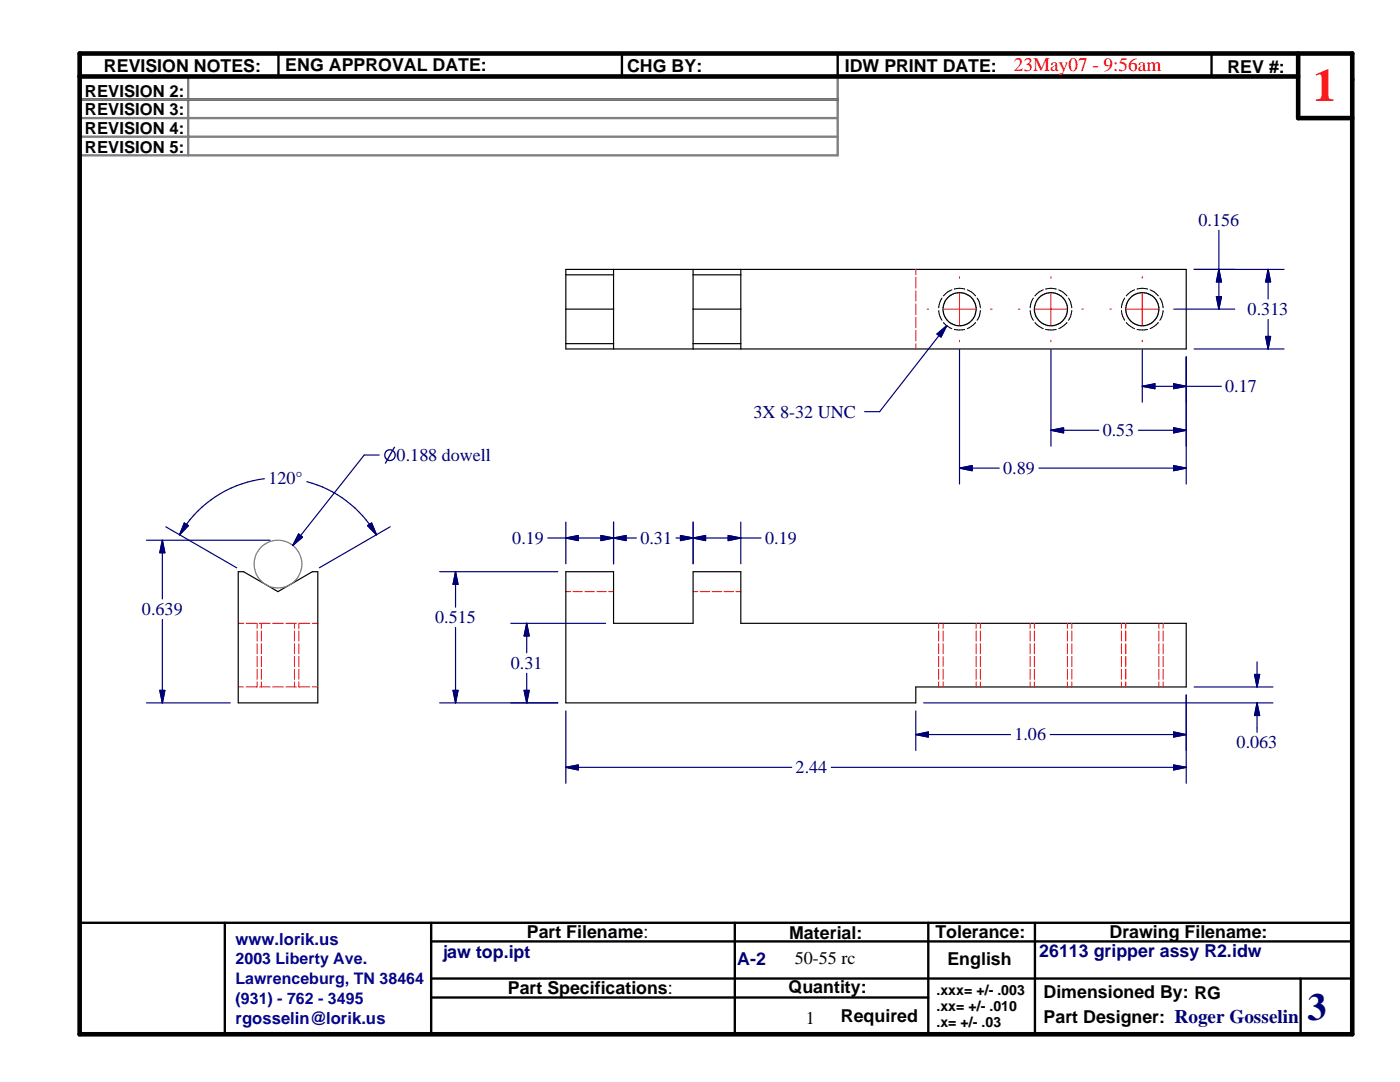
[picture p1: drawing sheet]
<svg xmlns="http://www.w3.org/2000/svg" width="279mm" height="216mm" viewBox="0 0 279 216" stroke-linecap="round" stroke-linejoin="round" font-family="sans-serif">
<g fill="none" stroke="#f00" stroke-width=".2">
<path d="M182.8 53.8v1M182.8 55.3v2.2M182.8 58v2.1M191.5 55.2v.3M191.5 58.5v6.4M209.7 55.2v.3M209.7 58.5v6.4M228 55.2v.3M228 58.5v6.4M182.8 60.6v2.2M182.8 63.3v2.1M182.8 65.9v2.1"/>
<path d="M182.8 68.6v1M185 61.7h.3M188.3 61.7h6.4M191.5 67.9v.3M197.7 61.7h.3M203.3 61.7h.3M206.6 61.7h6.3M209.7 67.9v.3M215.9 61.7h.3M221.5 61.7h.3M224.8 61.7h6.3M228 67.9v.3"/>
<path d="M234.2 61.7h.3M112.9 118.1h1M114.3 118.1h1.9M116.7 118.1h1.9M119.1 118.1h1.9M121.5 118.1h.9M138.3 118.1h1M139.7 118.1h1.9M142.1 118.1h1.9M144.5 118.1h1.9M146.9 118.1h.9M47.5 124.4h1.1"/>
<path d="M47.5 137.1h1.1M49.1 124.4h2.1M49.1 137.1h2.1M51.3 124.4v1M51.3 125.9v2M51.3 128.4v2.1M51.3 131v2M51.3 133.5v2M51.3 136.1v1M51.8 124.4h2.1M51.8 137.1h2.1M52.2 124.4v1"/>
<path d="M52.2 125.9v2M52.2 128.4v2.1M52.2 131v2M52.2 133.5v2M52.2 136.1v1M54.4 124.4h2.1M54.4 137.1h2.1M57.1 124.4h2.1M57.1 137.1h2.1M58.8 124.4v1M58.8 125.9v2M58.8 128.4v2.1"/>
<path d="M58.8 131v2M58.8 133.5v2M58.8 136.1v1M59.6 124.4v1M59.6 125.9v2M59.6 128.4v2.1M59.6 131v2M59.6 133.5v2M59.6 136.1v1M59.7 124.4h2.1M59.7 137.1h2.1M62.3 124.4h1.1"/>
<path d="M62.3 137.1h1.1M187.3 124.4v1M187.3 125.9v2M187.3 128.4v2.1M187.3 131v2M187.3 133.5v2M187.3 136.1v1M188.2 124.4v1M188.2 125.9v2M188.2 128.4v2.1M188.2 131v2M188.2 133.5v2"/>
<path d="M188.2 136.1v1M194.8 124.4v1M194.8 125.9v2M194.8 128.4v2.1M194.8 131v2M194.8 133.5v2M194.8 136.1v1M195.7 124.4v1M195.7 125.9v2M195.7 128.4v2.1M195.7 131v2M195.7 133.5v2"/>
<path d="M195.7 136.1v1M205.6 124.4v1M205.6 125.9v2M205.6 128.4v2.1M205.6 131v2M205.6 133.5v2M205.6 136.1v1M206.4 124.4v1M206.4 125.9v2M206.4 128.4v2.1M206.4 131v2M206.4 133.5v2"/>
<path d="M206.4 136.1v1M213 124.4v1M213 125.9v2M213 128.4v2.1M213 131v2M213 133.5v2M213 136.1v1M213.9 124.4v1M213.9 125.9v2M213.9 128.4v2.1M213.9 131v2M213.9 133.5v2"/>
<path d="M213.9 136.1v1M223.8 124.4v1M223.8 125.9v2M223.8 128.4v2.1M223.8 131v2M223.8 133.5v2M223.8 136.1v1M224.7 124.4v1M224.7 125.9v2M224.7 128.4v2.1M224.7 131v2M224.7 133.5v2"/>
<path d="M224.7 136.1v1M231.3 124.4v1M231.3 125.9v2M231.3 128.4v2.1M231.3 131v2M231.3 133.5v2M231.3 136.1v1M232.1 124.4v1M232.1 125.9v2M232.1 128.4v2.1M232.1 131v2M232.1 133.5v2"/>
<path d="M232.1 136.1v1"/>
</g>
<g fill="none" stroke="#000" stroke-width=".24">
<path d="M112.9 53.8h123.8v15.8h-123.8zM112.9 54.8h9.5M122.4 53.8v15.8M138.3 53.8v15.8M138.3 54.8h9.5M147.8 53.8v15.8M112.9 61.7h9.5M112.9 68.6h9.5M138.3 61.7h9.5M138.3 68.6h9.5M47.5 114.1h1.1l6.9 4 6.8-4h1.1v26.2h-15.9zM112.9 114.1h9.5v10.3h15.9v-10.3h9.5v10.3h88.9v12.7h-53.9v3.2h-69.9z"/>
<circle cx="191.5" cy="61.7" r="3.3"/>
<circle cx="209.7" cy="61.7" r="3.3"/>
<circle cx="228" cy="61.7" r="3.3"/>
</g>
<g fill="none" stroke="#000" stroke-width=".2">
<path d="M188 59.5l-.6 1.2v.7M190 57.8l-.9 .4-.8 .8M190.5 57.7l1-.2 1 .2M193 57.8l.9 .4 .8 .8M195 59.5l.4 .7 .3 1.2M206.2 59.5l-.4 .7-.2 1.2M208.2 57.8l-.8 .4-.9 .8M208.7 57.7l1-.2 1.1 .2M211.3 57.8l.8 .4 .8 .8M213.2 59.5l.4 .7 .3 1.2M224.5 59.5l-.6 1.2-.1 .7M226.4 57.8l-.8 .4-.8 .8"/>
<path d="M226.9 57.7l1.1-.2 1 .2M229.5 57.8l.8 .4 .9 .8M231.5 59.5l.4 .7 .2 1.2M187.4 62v.7l.6 1.2M188.3 64.4l.4 .4 1.3 .8M190.5 65.7l1 .1 1-.1M194.7 64.4l-.8 .7-.9 .5M195.7 62l-.3 1.2-.4 .7M205.6 62l.2 1.2 .4 .7M206.5 64.4l.9 .7 .8 .5M208.7 65.7l1 .1 1.1-.1M212.9 64.4l-1.6 1.2"/>
<path d="M213.9 62a3.6 3.6 0 0 1-.7 1.9M223.8 62l.1 .7 .6 1.2M224.8 64.4l.4 .4 1.2 .8M226.9 65.7l1.1 .1 1-.1M231.2 64.4l-.9 .7-.8 .5M232.1 62l-.2 1.2-.4 .7"/>
</g>
<g fill="none" stroke="#000" stroke-width=".47">
<path d="M15.9 19.8h151.3M55.6 10.7v4.6M124.1 10.7v4.6M167.2 10.7v4.6M241.8 10.7v4.6M259.1 10.7v4.6M15.9 184.1h254M44.9 184.1v22.3M86 199h99.3M86 187.8h183.9M86 195.3h183.9M86 184.1v22.3"/>
<path d="M146.6 184.1v22.3M185.3 184.1v22.3M206.5 184.1v22.3M259.6 195.3v11.1"/>
</g>
<path d="M15.9 19.8h151.3M37.6 15.3v15.7M167.2 15.3v15.7h-151.3M15.9 23.6h151.3M15.9 27.3h151.3" fill="none" stroke="#808080" stroke-width=".47"/>
<g fill="none" stroke="#808080" stroke-width=".24">
<path d="M259.1 15.3h-243.2v15.7M259.1 10.7h10.8"/>
<circle cx="55.5" cy="112.6" r="4.8"/>
</g>
<path d="M15.9 10.7h254v195.7h-254zM15.9 15.3h243.2M259.1 10.7v12.9h10.8" fill="none" stroke="#000" stroke-width=".92"/>
<path d="M37.2 104.6l-1.4 2.1" fill="none" stroke="#000075" stroke-width=".24"/>
<path d="M36.8 104.4l.8 .5-1.8 1.8z" fill="#000075"/>
<path d="M36.8 104.4l.8 .5-1.8 1.8zM73.7 104.6l1.4 2.1" fill="none" stroke="#000075" stroke-width=".24"/>
<path d="M73.3 104.9l.9-.5 .9 2.3z" fill="#000075"/>
<path d="M52.8 95.5a22.7 22.7 0 0 0-15.6 9.1M61.2 96.1a22.6 22.6 0 0 1 12.5 8.5M32.4 107.8v2.5M33.1 105.1l14.1 8.2M73.3 104.9l.9-.5 .9 2.3zM77.9 105.1l-14.2 8.2" fill="none" stroke="#000075" stroke-width=".24"/>
<path d="M32.4 107.8l.5 2.5h-1z" fill="#000075"/>
<path d="M32.4 107.8l.5 2.5h-1zM32.4 137.8v2.5" fill="none" stroke="#000075" stroke-width=".24"/>
<path d="M31.9 137.8h1l-.5 2.5z" fill="#000075"/>
<path d="M29.2 107.8h24.7M32.4 110.3v9.2M31.9 137.8h1l-.5 2.5zM32.4 123.6v14.2M29.2 140.3h16.8" fill="none" stroke="#000075" stroke-width=".24"/>
<path d="M77 89.9l.5-.2h.8l.4-.6 .2 .1-.4 .7a1.2 1.2 0 0 1 .3 1.5 1.2 1.2 0 0 1-1.4 .5l-.4 .7-.2-.2 .3-.6a1.26 1.26 0 0 1-.1-1.9zM78.4 90.1l-.9 1.6a.93 .93 0 0 0 1.1-.4 .93 .93 0 0 0-.2-1.2zM77.2 90.1l-.3 .5a.94 .94 0 0 0 .4 .9l.9-1.6h-.6z" fill="#000075"/>
<path d="M60 106.9l-1.6 1.9" fill="none" stroke="#000075" stroke-width=".24"/>
<path d="M59.6 106.6l.8 .6-2 1.6z" fill="#000075"/>
<path d="M75.7 90.8h-3l-14.3 18M59.6 106.6l.8 .6-2 1.6zM90.9 114.1v2.5" fill="none" stroke="#000075" stroke-width=".24"/>
<path d="M90.9 114.1l.5 2.5h-1z" fill="#000075"/>
<path d="M90.9 114.1l.5 2.5h-1zM90.9 137.8v2.5" fill="none" stroke="#000075" stroke-width=".24"/>
<path d="M90.4 137.8h1l-.5 2.5z" fill="#000075"/>
<path d="M87.7 114.1h23.6M90.9 116.6v4.6M119.9 107.4h2.5M90.4 137.8h1l-.5 2.5zM90.9 125.2v12.6M87.7 140.3h23.6" fill="none" stroke="#000075" stroke-width=".24"/>
<path d="M119.9 106.9l2.5 .5-2.5 .5z" fill="#000075"/>
<path d="M112.9 107.4h2.5M119.9 106.9l2.5 .5-2.5 .5z" fill="none" stroke="#000075" stroke-width=".24"/>
<path d="M112.9 107.4l2.5-.5v1z" fill="#000075"/>
<path d="M109.3 107.4h3.6M112.9 107.4l2.5-.5v1zM112.9 104.2v8.3M115.4 107.4h4.5M122.4 107.4h2.5M122.4 104.2v8.3" fill="none" stroke="#000075" stroke-width=".24"/>
<path d="M122.4 107.4l2.5-.5v1z" fill="#000075"/>
<path d="M122.4 107.4l2.5-.5v1zM135.8 107.4h2.5" fill="none" stroke="#000075" stroke-width=".24"/>
<path d="M135.8 106.9l2.5 .5-2.5 .5z" fill="#000075"/>
<path d="M122.4 104.2v8.3M124.9 107.4h2.1M134.9 107.4h.9M135.8 106.9l2.5 .5-2.5 .5zM138.3 104.2v8.3M145.3 107.4h2.5" fill="none" stroke="#000075" stroke-width=".24"/>
<path d="M145.3 106.9l2.5 .5-2.5 .5z" fill="#000075"/>
<path d="M138.3 107.4h2.5M145.3 106.9l2.5 .5-2.5 .5z" fill="none" stroke="#000075" stroke-width=".24"/>
<path d="M138.3 107.4l2.5-.5v1z" fill="#000075"/>
<path d="M138.3 107.4l2.5-.5v1zM138.3 104.2v8.3M140.8 107.4h4.5M147.8 107.4h4.1M147.8 104.2v8.3M250.9 140.3v2.5" fill="none" stroke="#000075" stroke-width=".24"/>
<path d="M250.9 140.3l.5 2.5h-1z" fill="#000075"/>
<path d="M250.9 134.6v2.5M250.9 140.3l.5 2.5h-1z" fill="none" stroke="#000075" stroke-width=".24"/>
<path d="M250.4 134.6h1l-.5 2.5z" fill="#000075"/>
<path d="M238.3 137.1h15.7M250.4 134.6h1l-.5 2.5zM250.9 132.1v2.5M184.3 140.3h69.7M234.2 146.6h2.5M250.9 142.8v3.3" fill="none" stroke="#000075" stroke-width=".24"/>
<path d="M234.2 146.1l2.5 .5-2.5 .5z" fill="#000075"/>
<path d="M182.8 146.6h2.5M234.2 146.1l2.5 .5-2.5 .5z" fill="none" stroke="#000075" stroke-width=".24"/>
<path d="M182.8 146.6l2.5-.5v1z" fill="#000075"/>
<path d="M236.7 138.7v11.1M182.8 146.6l2.5-.5v1zM182.8 141.8v8M185.3 146.6h16.4M209.6 146.6h24.6M234.2 153.1h2.5" fill="none" stroke="#000075" stroke-width=".24"/>
<path d="M234.2 152.6l2.5 .5-2.5 .5z" fill="#000075"/>
<path d="M112.9 153.1h2.5M234.2 152.6l2.5 .5-2.5 .5z" fill="none" stroke="#000075" stroke-width=".24"/>
<path d="M112.9 153.1l2.5-.5v1z" fill="#000075"/>
<path d="M243.3 59.2v2.5M236.7 138.7v17.6M112.9 153.1l2.5-.5v1zM112.9 141.8v14.5M115.4 153.1h42.6M165.9 153.1h68.3" fill="none" stroke="#000075" stroke-width=".24"/>
<path d="M242.8 59.2h1l-.5 2.5z" fill="#000075"/>
<path d="M242.8 59.2h1l-.5 2.5zM243.3 53.8v2.5" fill="none" stroke="#000075" stroke-width=".24"/>
<path d="M243.3 53.8l.5 2.5h-1z" fill="#000075"/>
<path d="M238.3 53.8h8.1M243.3 53.8l.5 2.5h-1zM243.3 46v7.8M243.3 56.3v2.9M253.1 53.8v2.5M234.5 61.7h11.9" fill="none" stroke="#000075" stroke-width=".24"/>
<path d="M253.1 53.8l.5 2.5h-1z" fill="#000075"/>
<path d="M253.1 53.8l.5 2.5h-1zM253.1 67.1v2.5" fill="none" stroke="#000075" stroke-width=".24"/>
<path d="M252.6 67.1h1l-.5 2.5z" fill="#000075"/>
<path d="M238.3 53.8h18M253.1 56.3v3.4M228 77.1h2.5M238.3 69.6h18M252.6 67.1h1l-.5 2.5zM253.1 63.8v3.3" fill="none" stroke="#000075" stroke-width=".24"/>
<path d="M228 77.1l2.5-.5v1z" fill="#000075"/>
<path d="M228 77.1l2.5-.5v1zM234.2 77.1h2.5" fill="none" stroke="#000075" stroke-width=".24"/>
<path d="M234.2 76.6l2.5 .5-2.5 .5z" fill="#000075"/>
<path d="M228 69.8v10.5M230.5 77.1h3.7M234.2 76.6l2.5 .5-2.5 .5zM236.7 77.1h7M236.7 71.2v9.1M234.2 85.9h2.5" fill="none" stroke="#000075" stroke-width=".24"/>
<path d="M234.2 85.4l2.5 .5-2.5 .5z" fill="#000075"/>
<path d="M209.7 85.9h2.6M234.2 85.4l2.5 .5-2.5 .5z" fill="none" stroke="#000075" stroke-width=".24"/>
<path d="M209.7 85.9l2.6-.5v1z" fill="#000075"/>
<path d="M209.7 69.8v19.2M236.7 71.2v17.8M209.7 85.9l2.6-.5v1zM212.3 85.9h7M227.2 85.9h7M234.2 93.4h2.5" fill="none" stroke="#000075" stroke-width=".24"/>
<path d="M234.2 92.9l2.5 .5-2.5 .5z" fill="#000075"/>
<path d="M191.5 93.4h2.5M234.2 92.9l2.5 .5-2.5 .5z" fill="none" stroke="#000075" stroke-width=".24"/>
<path d="M191.5 93.4l2.5-.5v1z" fill="#000075"/>
<path d="M188.9 65l-1.5 2M191.5 69.8v26.8M236.7 71.2v25.4M191.5 93.4l2.5-.5v1zM194 93.4h5.4M207.3 93.4h26.9" fill="none" stroke="#000075" stroke-width=".24"/>
<path d="M187 66.6l1.9-1.6-1.1 2.3z" fill="#000075"/>
<path d="M187 66.6l1.9-1.6-1.1 2.3zM188.9 65l-13.4 17.1h-2.9M105.1 124.4v2.5" fill="none" stroke="#000075" stroke-width=".24"/>
<path d="M105.1 124.4l.5 2.5h-1z" fill="#000075"/>
<path d="M105.1 124.4l.5 2.5h-1zM105.1 137.8v2.5" fill="none" stroke="#000075" stroke-width=".24"/>
<path d="M104.6 137.8h1l-.5 2.5z" fill="#000075"/>
<path d="M101.9 124.4h18.9M104.6 137.8h1l-.5 2.5zM105.1 126.9v3.4M105.1 134.3v3.5M101.9 140.3h9.4" fill="none" stroke="#000075" stroke-width=".24"/>
<text font-size="9.2" fill="#f00" x="262" y="20.2">1</text>
<text font-size="7.7" fill="#000080" x="261" y="203.6">3</text>
<text font-size="3.8" fill="#f00" x="202.3" y="14.2">23May07 - 9:56am</text>
<g font-size="3.6" fill="#000075">
<text x="239.2" y="45.1">0.156</text>
<text x="249" y="62.9">0.313</text>
<text x="150.4" y="83.4">3X 8-32 UNC</text>
<text x="244.5" y="78.3">0.17</text>
<text x="220.1" y="87.1">0.53</text>
<text x="79.2" y="92">0.188 dowell</text>
<text x="200.2" y="94.6">0.89</text>
<text x="53.6" y="96.6">120°</text>
<text x="102.2" y="108.5">0.19</text>
<text x="127.8" y="108.5">0.31</text>
<text x="152.7" y="108.5">0.19</text>
<text x="28.3" y="122.8">0.639</text>
<text x="86.9" y="124.4">0.515</text>
<text x="102" y="133.5">0.31</text>
<text x="202.5" y="147.7">1.06</text>
<text x="246.8" y="149.4">0.063</text>
<text x="158.8" y="154.3">2.44</text>
</g>
<g font-size="3.6">
<text x="158.6" y="192.4">50-55 rc</text>
<text x="160.8" y="204.3">1</text>
</g>
<g font-size="3.5">
<text x="20.7" y="14.3">REVISION NOTES:</text>
<text x="56.9" y="14.2">ENG APPROVAL DATE:</text>
<text x="125.2" y="14.4">CHG BY:</text>
<text x="168.6" y="14.3">IDW PRINT DATE:</text>
<text x="245" y="14.5">REV #:</text>
<text x="105.1" y="187.2">Part Filename:</text>
<text x="157.5" y="187.3">Material:</text>
<text x="186.7" y="187.2">Tolerance:</text>
<text x="221.5" y="187.2">Drawing Filename:</text>
<text x="189.1" y="192.5">English</text>
<text x="101.4" y="198.3">Part Specifications:</text>
<text x="157.4" y="198.1">Quantity:</text>
<text x="167.8" y="203.9">Required</text>
<text x="208.3" y="199.2">Dimensioned By: RG</text>
<text x="208.3" y="204.1">Part Designer: Roger Gosselin</text>
</g>
<g font-size="3.5" fill="#000080">
<text x="88.3" y="191.1">jaw top.ipt</text>
<text x="207.4" y="191">26113 gripper assy R2.idw</text>
<text x="147.1" y="192.6">A-2</text>
</g>
<g font-size="3.3">
<text x="17" y="19.3">REVISION 2:</text>
<text x="17" y="23">REVISION 3:</text>
<text x="17" y="26.8">REVISION 4:</text>
<text x="17" y="30.5">REVISION 5:</text>
</g>
<g font-size="3.3" fill="#0000a0">
<text x="47" y="188.5">www.lorik.us</text>
<text x="47" y="204.4">rgosselin@lorik.us</text>
</g>
<g font-size="3.2" fill="#0000a0">
<text x="47" y="192.4">2003 Liberty Ave.</text>
<text x="47" y="196.4">Lawrenceburg, TN 38464</text>
<text x="47" y="200.4">(931) - 762 - 3495</text>
</g>
<g font-size="2.8">
<text x="186.9" y="198.5">.xxx= +/- .003</text>
<text x="186.9" y="201.7">.xx= +/- .010</text>
<text x="186.9" y="204.9">.x= +/- .03</text>
</g>
</svg>
